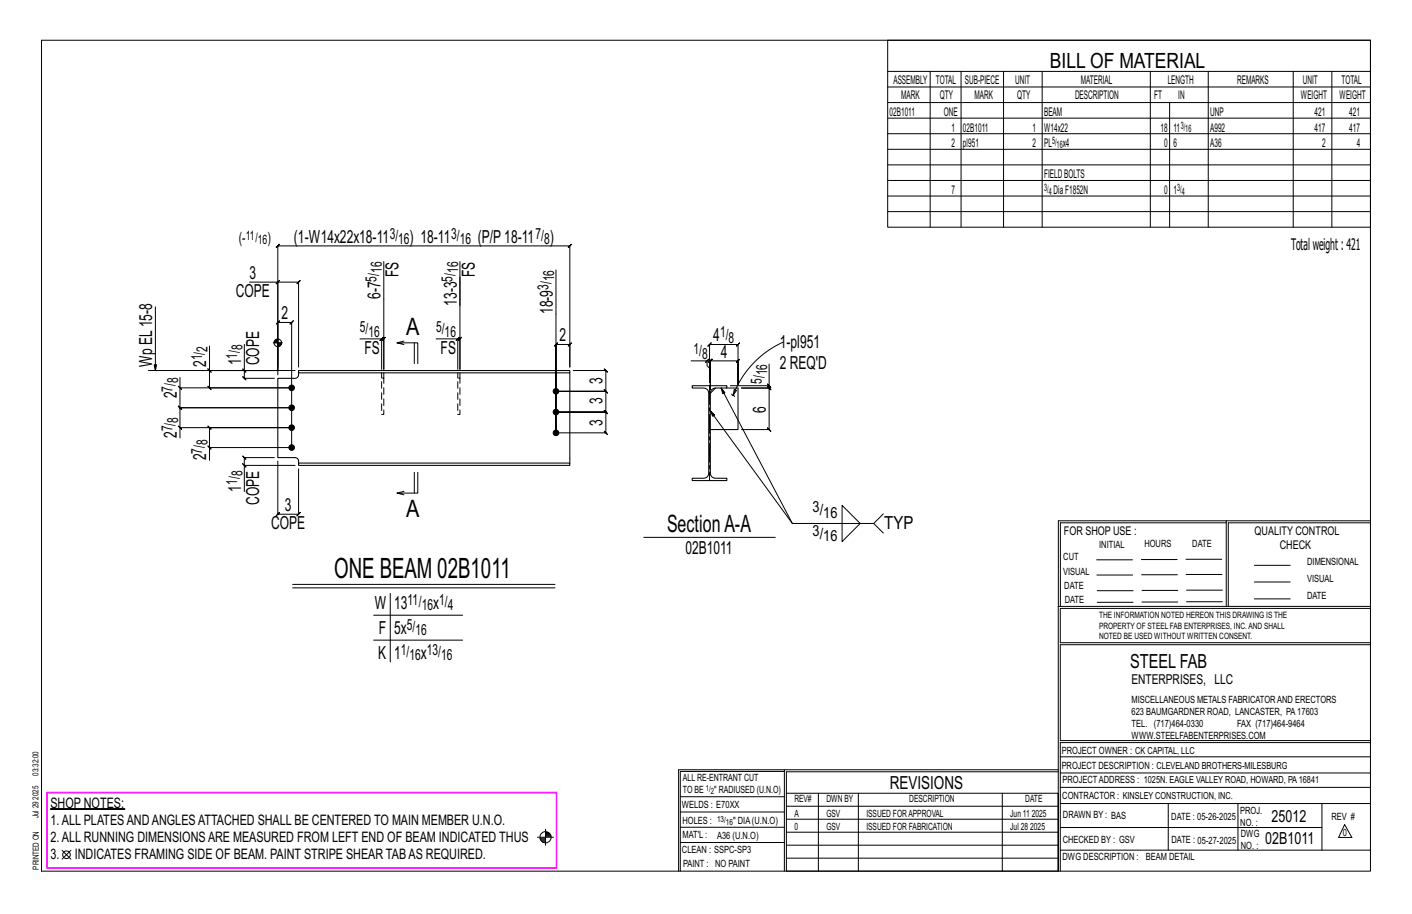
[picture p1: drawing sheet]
<svg xmlns="http://www.w3.org/2000/svg" width="432mm" height="279mm" viewBox="0 0 432 279" stroke-linecap="round" stroke-linejoin="round" font-family="sans-serif">
<g fill="#000" stroke="#000" stroke-width=".31">
<path d="M15.4 247.2h22.8v.2h-22.8z"/>
<circle cx="89.2" cy="118.6" r=".86"/>
<circle cx="170" cy="119.6" r=".86"/>
<circle cx="89.2" cy="130.7" r=".86"/>
<circle cx="89.2" cy="136.8" r=".86"/>
<circle cx="89.2" cy="124.6" r=".86"/>
<circle cx="170" cy="132.3" r=".86"/>
<circle cx="170" cy="126" r=".86"/>
</g>
<g fill="none" stroke="#000" stroke-width=".31">
<path d="M12.7 12.3h406.4v254h-406.4zM271.5 12.3h147.6v57.2h-147.6zM271.5 21.8h147.6M271.5 26.6h147.6M271.5 31.4h147.6M271.5 36.1h147.6M284.5 21.8v47.7M293.9 21.8v47.7M306.9 21.8v47.7M318.7 21.8v47.7M351.8 21.8v47.7M357.7 31.4v38.1"/>
<path d="M369.5 21.8v47.7M395.5 21.8v47.7M407.3 21.8v47.7M271.5 40.9h147.6M271.5 45.6h147.6M271.5 50.4h147.6M271.5 55.2h147.6M271.5 59.9h147.6M117.4 80v32.9v-9.3l.5-.5-1 1 .5-.5h-.7M140.7 80v32.9v-9.3l.5-.5-1 1 .5-.5h-.7M271.5 64.7h147.6M47.5 93.8v19.5l-.4-1.8h.8l-.4 1.8"/>
<path d="M76.3 86.2h8.7v28.4M85 86.2l-.5 .5 1-1zM85 86.2h6.3l-.5 .5 1-1-.5 .5v26M170 82.5v49.8v-27l-.5 .5 1-1-.5 .5h4.3l-.5 .5 1-1-.5 .5v6.9v-37l.5-.5-1 1 .5-.5h-89.3l.5-.5-1 1 .5-.5v38.1h-39.6M54.5 118.1l1 1zM55 118.6v6l-.5-.5 1 1-.5-.5h34.2h-34.2l-.5-.5 1 1-.5-.5v6.1M63.6 112.8l1 1zM64.1 105.8v7.5h20.9v-14.7l-.5 .5 1-1-.5 .5h4.2l-.5 .5 1-1-.5 .5v38.2h-25.1v3.9M64.1 113.3v5.3l-.5-.5 1 1-.5-.5h25.1h-34.2v-3.2M74.2 112.8l1 1zM74.7 105.3v8h15.5M74.7 113.3v2.3l-.5-.5 1 1-.5-.5h9.2"/>
<path d="M83.6 104.8h2.8M83.9 104.3v.5M84.1 104v.8M84.3 103.8v1M84.5 103.7v1.1M84.7 103.7v1.1M85 103.4v8.8M85.2 104.8v1.1M85.4 104.8v1.1M85.6 104.8v1M85.8 104.8v.8M86 104.8v.5"/>
<path d="M110.1 103.6h6.6v9.3M116.2 104.1l1-1zM123.5 105.3l-2.1-.5h6.4v6.4M123.5 104.3l-2.1 .5M126.7 104.8v6.4M133.4 103.6h6.6v9.3M139.5 104.1l1-1zM175.3 113.3h10l-.5-.5 1 1-.5-.5v6.3l-.5-.5 1 1-.5-.5h-15.3h15.3l-.5-.5 1 1-.5-.5v6.4l-.5-.5 1 1-.5-.5h-15.3h15.3l-.5-.5 1 1-.5-.5v6.3l-.5-.5 1 1-.5-.5h-15.3M211.3 110.3h4.9v1.5l.8 .8v4.3v-11.6l-.5 .5 1-1-.5 .5h8.7l-.5 .5 1-1-.5 .5v12.3v-7.3l.5-.5-1 1 .5-.5h-8.5l.5-.5-1 1 .5-.5v8.8v-8.8l.5-.5-1 1 .5-.5h-1M216.2 110.3l.5-.5-1 1zM220.5 118.6l.5 1.7 .7-.3-1.2-1.4 21.8 41.4M224.5 119.1l.7 .3-1 1.4z"/>
<path d="M234.7 117.4l1 1zM235.2 117.9v.7l-.5-.5 1 1-.5-.5h-8.4h8.4l-.5-.5 1 1-.5-.5v12.7l-.5-.5 1 1-.5-.5h-8.4M235.2 111.3v6.6h-11.9M239.5 104.6a29.1 29.1 0 0 0-15.3 16.2M54.5 130.2l1 1zM55 133.9v-3.2h34.2h-25.1l-.5-.5 1 1-.5-.5v6.1M63.6 136.3l1 1zM83.9 139.9h-9.2l-.5-.5 1 1-.5-.5v2.4M217.2 125.6l.8 1.7 .6-.5-1.4-1.2 25.1 34.4h24.9l2.9-2.9M223.8 120.5l.4 .3M224.2 120.8l.4 .4M74.2 141.8l1 1z"/>
<path d="M85 140.9v16.3l-.5 .5 1-1-.5 .5h6.3l-.5 .5 1-1-.5 .5v-13.9M90.2 142.3h-15.5v8M123.5 150.2l-2.1 .5M126.7 144.4v6.3M127.8 144.4v6.3h-6.4l2.1 .6M257.5 154.5l5.5 5.5-5.5 5.5zM375 159.8h-50.7v25.6M375 159.2h-51.3l-.1 107.1M419.1 159.2h-44.1v26.2M419.1 159.8h-43.5v25.6M89.5 178.6h80.2M89.5 179.7h80.2"/>
<path d="M196.9 164.3h40.2M267.2 160l2.9 3M335.4 171.1h10.9M335.4 175.8h11M349 171h11M349.1 175.7h11M362.7 171h10.9M362.7 175.6h11M383.6 172.8h11M383.6 177.9h11M114.3 188.1h27.2M114.3 195.7h27.2"/>
<path d="M119.3 181.4v21M323.7 185.4h95.4M335.5 184.1h11M335.5 180.6h11M349.2 184h11M349.2 180.5h11M362.9 180.4h10.9M362.9 184h10.9M383.6 183.1h11M419.1 186h-94.9v10.5h94.9M419.1 197.1h-94.9v29.3h94.9v.6h-94.9v39.3M239.9 235.8h-31.9v30.5"/>
<path d="M239.9 235.3h-32.4v31M323.6 235.3h-83.7v31M323.6 235.9h-83.1v6.6M324.2 236.3h94.9M324.2 231.4h94.9M19 259.9l2.7 2.7M21.7 259.9l-2.7 2.7M164.4 255.9h4.9M165.1 256.2h1.7M165.2 256.5h1.6M165.3 256.8h1.5M165.6 257.1h1.2"/>
<path d="M165.9 257.4h.9M166.8 253.5v4.9M166.8 254.5h1M166.8 255.6h1.7M166.8 254.8h1.3M166.8 255.1h1.5M166.8 255.4h1.6M208 252.9h31.9M208 257.5h31.9M208 243.6h31.9M208 248.2h31.9M240.5 242.5h83.1v23.8h-83.1z"/>
<path d="M240.5 258.4h83.1M240.5 254.4h83.1M240.5 250.4h83.1M240.5 246.5h83.1M250.3 242.5v23.8M262.5 242.5v23.8M306.5 242.5v23.8M324.2 253h80.1M324.2 245.6h94.9M324.2 259.9h94.9M324.2 240.7h94.9M357.3 245.6v14.3"/>
<path d="M378.6 245.6v14.3M404.3 245.6v14.3M411.2 252.1l2.2 3.9h-4zM240.5 262.3h83.1"/>
<circle cx="85" cy="104.8" r="1.16"/>
<circle cx="166.8" cy="255.9" r="1.71"/>
<circle cx="20.3" cy="261.3" r="1.17"/>
</g>
<path d="M14.4 242.3h155.8v23h-155.8z" fill="none" stroke="#f0f" stroke-width=".5"/>
<path d="M91.3 113.3h83v.7h-83zM91.3 114a1.26 1.26 0 0 1-1.1 1.6h-5.2v24.3l5.7 .1 .5 .5 .1 1.1M174.3 114v27.6M211.7 117.9h10.6v.7h-3.5a1.54 1.54 0 0 0-1.6 1.6v24.5a1.54 1.54 0 0 0 1.6 1.5h3.5v.7h-10.6v-.7h3.5a1.54 1.54 0 0 0 1.5-1.5v-24.5a1.54 1.54 0 0 0-1.5-1.6h-3.5zM218.8 118.6l-1.6 1.6M222.3 118.6h3.4v12.7h-8.5M91.3 141.6h83v.7h-83z" fill="none" stroke="#000" stroke-width=".32"/>
<path d="M116.7 115.6h.7v11.1h-.7zM116.7 114v1.6M117.4 115.6v-1.6M140 115.6h.7v11.1h-.7zM140 114v1.6M140.7 115.6v-1.6" fill="none" stroke="#000" stroke-width=".31" stroke-dasharray="2 1.4"/>
<path d="M217 117.9v29" fill="none" stroke="#000" stroke-width=".31" stroke-dasharray="5.8 1 1 1"/>
<text font-size="8.6" x="102.2" y="176.7">ONE BEAM 02B1011</text>
<g font-size="7.3">
<text x="124.2" y="102.3">A</text>
<text x="124.2" y="157.9">A</text>
<text x="204" y="162.5">SectionA-A</text>
</g>
<text font-size="6.4" x="321.1" y="20.7">BILL OF MATERIAL</text>
<text font-size="5.9" x="345.6" y="204.1">STEEL FAB</text>
<g font-size="5.5">
<text x="89.9" y="74.2">(1-W14x22x18-11</text>
<text x="125.3" y="74.2">) 18-11</text>
<text x="146.1" y="74.2">(P/P18-11</text>
<text x="168.1" y="74.2">)</text>
<text x="76.3" y="85.3">3</text>
<text x="121.9" y="84.7" transform="rotate(-90 121.9 84.7)">FS</text>
<text x="145.2" y="84.7" transform="rotate(-90 145.2 84.7)">FS</text>
<text x="72.1" y="90.8">COPE</text>
<text x="116.4" y="91.4" transform="rotate(-90 116.4 91.4)">6-7</text>
<text x="139.7" y="93.5" transform="rotate(-90 139.7 93.5)">13-3</text>
<text x="86" y="97.6">2</text>
<text x="169" y="96" transform="rotate(-90 169 96)">18-9</text>
<text x="171.1" y="104.3">2</text>
<text x="218.1" y="104.3">4</text>
<text x="238.5" y="106.4">1-pl951</text>
<text x="46.5" y="112.2" transform="rotate(-90 46.5 112.2)">Wp EL15-8</text>
<text x="63.1" y="112.2" transform="rotate(-90 63.1 112.2)">2</text>
<text x="73.7" y="111.7" transform="rotate(-90 73.7 111.7)">1</text>
<text x="79.3" y="111.7" transform="rotate(-90 79.3 111.7)">COPE</text>
<text x="111.5" y="108.1">FS</text>
<text x="134.8" y="108.1">FS</text>
<text x="220.4" y="109.3">4</text>
<text x="238.5" y="112.9">2 REQ'D</text>
<text x="184.3" y="117.5" transform="rotate(-90 184.3 117.5)">3</text>
<text x="54" y="121.8" transform="rotate(-90 54 121.8)">2</text>
<text x="184.3" y="123.6" transform="rotate(-90 184.3 123.6)">3</text>
<text x="184.3" y="130.2" transform="rotate(-90 184.3 130.2)">3</text>
<text x="234.2" y="126.3" transform="rotate(-90 234.2 126.3)">6</text>
<text x="54" y="133.9" transform="rotate(-90 54 133.9)">2</text>
<text x="63.1" y="140.7" transform="rotate(-90 63.1 140.7)">2</text>
<text x="73.7" y="150.3" transform="rotate(-90 73.7 150.3)">1</text>
<text x="79.3" y="154.3" transform="rotate(-90 79.3 154.3)">COPE</text>
<text x="82.9" y="161.7">COPE</text>
<text x="87.1" y="156.2">3</text>
<text x="270.4" y="161.8">TYP</text>
<text x="209.6" y="169.2">02B1011</text>
<text x="114.7" y="186.1">W</text>
<text x="120.5" y="186.1">13</text>
<text x="132.5" y="186.1">x</text>
<text x="115.9" y="193.7">F</text>
<text x="120.5" y="193.7">5x</text>
<text x="115.7" y="201.4">K</text>
<text x="120.5" y="201.4">1</text>
<text x="128.7" y="201.4">x</text>
<text x="272.2" y="241.1">REVISIONS</text>
</g>
<g font-size="5.1">
<text x="388.9" y="251.3">25012</text>
<text x="386.9" y="258.1">02B1011</text>
</g>
<text font-size="4.9" x="394.8" y="76.4">Totalweight : 421</text>
<g font-size="4.7">
<text x="73" y="74.3">(-</text>
<text x="81.8" y="74.3">)</text>
<text x="119.2" y="72.9">3/</text>
<text x="121.8" y="74.6">16</text>
<text x="138" y="72.9">3/</text>
<text x="140.6" y="74.6">16</text>
<text x="163.8" y="72.9">7/</text>
<text x="166.4" y="74.6">8</text>
<text x="116.8" y="83.5" transform="rotate(-90 116.8 83.5)">16</text>
<text x="140.1" y="83.5" transform="rotate(-90 140.1 83.5)">16</text>
<text x="115.1" y="86.1" transform="rotate(-90 115.1 86.1)">5/</text>
<text x="138.4" y="86.1" transform="rotate(-90 138.4 86.1)">5/</text>
<text x="167.8" y="88.6" transform="rotate(-90 167.8 88.6)">3/</text>
<text x="169.4" y="86" transform="rotate(-90 169.4 86)">16</text>
<text x="110.1" y="101.4">5/</text>
<text x="133.4" y="101.4">5/</text>
<text x="63.5" y="107.5" transform="rotate(-90 63.5 107.5)">2</text>
<text x="74.1" y="107" transform="rotate(-90 74.1 107)">8</text>
<text x="112.7" y="103">16</text>
<text x="136" y="103">16</text>
<text x="220.2" y="103.1">1/</text>
<text x="222.8" y="104.7">8</text>
<text x="61.8" y="110.2" transform="rotate(-90 61.8 110.2)">1/</text>
<text x="72.5" y="109.6" transform="rotate(-90 72.5 109.6)">1/</text>
<text x="212.1" y="108.1">1/</text>
<text x="214.7" y="109.7">8</text>
<text x="52.8" y="119.7" transform="rotate(-90 52.8 119.7)">7/</text>
<text x="54.5" y="117.1" transform="rotate(-90 54.5 117.1)">8</text>
<text x="233" y="117.4" transform="rotate(-90 233 117.4)">5/</text>
<text x="234.6" y="114.8" transform="rotate(-90 234.6 114.8)">16</text>
<text x="52.8" y="131.8" transform="rotate(-90 52.8 131.8)">7/</text>
<text x="54.5" y="129.2" transform="rotate(-90 54.5 129.2)">8</text>
<text x="63.5" y="136.1" transform="rotate(-90 63.5 136.1)">8</text>
<text x="61.8" y="138.7" transform="rotate(-90 61.8 138.7)">7/</text>
<text x="72.5" y="148.2" transform="rotate(-90 72.5 148.2)">1/</text>
<text x="74.1" y="145.6" transform="rotate(-90 74.1 145.6)">8</text>
<text x="248.5" y="156.5">3/</text>
<text x="251.8" y="158.2">16</text>
<text x="248.5" y="163.9">3/</text>
<text x="251.8" y="165.5">16</text>
<text x="124.6" y="184.9">11/</text>
<text x="134.3" y="184.9">1/</text>
<text x="129" y="186.5">16</text>
<text x="136.9" y="186.5">4</text>
<text x="124.4" y="192.5">5/</text>
<text x="127" y="194.2">16</text>
<text x="122.6" y="200.1">1/</text>
<text x="125.2" y="201.8">16</text>
<text x="130.5" y="200.1">13/</text>
<text x="134.9" y="201.8">16</text>
</g>
<g font-size="4.4">
<text x="15.4" y="247">SHOP NOTES:</text>
<text x="15.4" y="257.5">2.ALL RUNNING DIMENSIONSARE MEASURED FROM LEFT END OF BEAM INDICATED THUS</text>
<text x="15.4" y="252.2">1.ALL PLATESANDANGLESATTACHED SHALL BE CENTERED TO MAIN MEMBER U.N.O.</text>
<text x="15.4" y="262.7">3.</text>
<text x="22.8" y="262.7">INDICATES FRAMING SIDE OF BEAM. PAINT STRIPE SHEAR TABAS REQUIRED.</text>
</g>
<text font-size="4.2" x="346" y="209.1">ENTERPRISES, LLC</text>
<g font-size="4">
<text x="75.1" y="73.3">11/</text>
<text x="78.8" y="74.7">16</text>
</g>
<g font-size="3.7">
<text x="273.2" y="25.6">ASSEMBLY</text>
<text x="286.2" y="25.6">TOTAL</text>
<text x="295.1" y="25.6">SUB-PIECE</text>
<text x="310.4" y="25.6">UNIT</text>
<text x="330.5" y="25.6">MATERIAL</text>
<text x="357.1" y="25.6">LENGTH</text>
<text x="378.3" y="25.6">REMARKS</text>
<text x="398.4" y="25.6">UNIT</text>
<text x="410.2" y="25.6">TOTAL</text>
<text x="272.1" y="35.5">02B1011</text>
<text x="275.6" y="30.4">MARK</text>
<text x="287.4" y="30.4">QTY</text>
<text x="288.6" y="35.5">ONE</text>
<text x="298" y="30.4">MARK</text>
<text x="311" y="30.4">QTY</text>
<text x="319.3" y="35.5">BEAM</text>
<text x="328.7" y="30.4">DESCRIPTION</text>
<text x="353" y="30.4">FT</text>
<text x="360.3" y="30.4">IN</text>
<text x="370.1" y="35.5">UNP</text>
<text x="397.8" y="30.4">WEIGHT</text>
<text x="402" y="35.5">421</text>
<text x="409.6" y="30.4">WEIGHT</text>
<text x="412.6" y="35.5">421</text>
<text x="290.9" y="40.2">1</text>
<text x="294.5" y="40.2">02B1011</text>
<text x="315.8" y="40.2">1</text>
<text x="319.3" y="40.2">W14x22</text>
<text x="354.9" y="40.2">18</text>
<text x="358.9" y="40.2">11</text>
<text x="370.1" y="40.2">A992</text>
<text x="402" y="40.2">417</text>
<text x="412.6" y="40.2">417</text>
<text x="290.9" y="45">2</text>
<text x="294.5" y="45">pl951</text>
<text x="315.8" y="45">2</text>
<text x="319.3" y="45">PL</text>
<text x="325" y="45">x4</text>
<text x="356" y="45">0</text>
<text x="358.9" y="45">6</text>
<text x="370.1" y="45">A36</text>
<text x="404.3" y="45">2</text>
<text x="415" y="45">4</text>
<text x="290.9" y="59.3">7</text>
<text x="319.3" y="54.5">FIELDBOLTS</text>
<text x="322.2" y="59.3">DiaF1852N</text>
<text x="356" y="59.3">0</text>
<text x="358.9" y="59.3">1</text>
<text x="325.3" y="163.4">FOR SHOP USE :</text>
<text x="383.7" y="163.4">QUALITY CONTROL</text>
<text x="391.4" y="167.8">CHECK</text>
</g>
<g font-size="3.1">
<text x="361.1" y="39.4">3/</text>
<text x="362.5" y="40.5">16</text>
<text x="321.7" y="44.1">5/</text>
<text x="323.1" y="45.3">16</text>
<text x="319.3" y="58.4">3/</text>
<text x="320.7" y="59.5">4</text>
<text x="360" y="58.4">3/</text>
<text x="361.4" y="59.5">4</text>
<text x="336.2" y="167.4">INITIAL</text>
<text x="350" y="167.1">HOURS</text>
<text x="364.6" y="167.2">DATE</text>
<text x="325.2" y="171.3">CUT</text>
<text x="399.8" y="172.8">DIMENSIONAL</text>
<text x="325.1" y="175.8">VISUAL</text>
<text x="399.8" y="177.9">VISUAL</text>
<text x="325.5" y="180">DATE</text>
<text x="325.7" y="184.4">DATE</text>
<text x="399.8" y="183.1">DATE</text>
<text x="346" y="215">MISCELLANEOUS METALS FABRICATORAND ERECTORS</text>
<text x="346" y="218.6">623 BAUMGARDNER ROAD, LANCASTER, PA17603</text>
<text x="346" y="225.8">WWW.STEELFABENTERPRISES.COM</text>
<text x="346" y="222.2">TEL. (717)464-0330</text>
<text x="378.3" y="222.2">FAX (717)464-9464</text>
<text x="324.7" y="230.5">PROJECT OWNER : CK CAPITAL, LLC</text>
<text x="208.8" y="238.8">ALL RE-ENTRANT CUT</text>
<text x="324.7" y="235.1">PROJECT DESCRIPTION : CLEVELAND BROTHERS-MILESBURG</text>
<text x="324.9" y="239.5">PROJECTADDRESS : 1025N. EAGLE VALLEY ROAD, HOWARD, PA16841</text>
<text x="208.8" y="242.5">TO BE</text>
<text x="218.4" y="242.5">&quot; RADIUSED (U.N.O)</text>
<text x="242.9" y="245.3">REV#</text>
<text x="252.7" y="245.3">DWN BY</text>
<text x="278.1" y="245.3">DESCRIPTION</text>
<text x="313.5" y="245.3">DATE</text>
<text x="324.9" y="244.2">CONTRACTOR : KINSLEY CONSTRUCTION, INC.</text>
<text x="208.5" y="247">WELDS : E70XX</text>
<text x="208.7" y="251.7">HOLES :</text>
<text x="224.2" y="251.8">&quot; DIA(U.N.O)</text>
<text x="242.9" y="249.9">A</text>
<text x="252.7" y="249.9">GSV</text>
<text x="264.9" y="249.9">ISSUED FORAPPROVAL</text>
<text x="309" y="249.9">Jun 11</text>
<text x="315.5" y="249.9">2025</text>
<text x="325.1" y="250">DRAWN BY : BAS</text>
<text x="358.2" y="250.5">DATE : 05-26-2025</text>
<text x="379.3" y="248.9">PROJ.</text>
<text x="407.2" y="250.5">REV #</text>
<text x="208.7" y="256.3">MAT'L :</text>
<text x="219.3" y="256.4">A36 (U.N.O)</text>
<text x="242.9" y="253.8">0</text>
<text x="252.7" y="253.8">GSV</text>
<text x="264.9" y="253.8">ISSUED FOR FABRICATION</text>
<text x="309" y="253.8">Jul 28</text>
<text x="315" y="253.8">2025</text>
<text x="325" y="257.6">CHECKED BY : GSV</text>
<text x="358.3" y="257.7">DATE : 05-27-2025</text>
<text x="379.3" y="252.5">NO. :</text>
<text x="379.5" y="255.9">DWG</text>
<text x="410.6" y="255.5">0</text>
<text x="208.6" y="260.7">CLEAN : SSPC-SP3</text>
<text x="324.9" y="262.9">DWG DESCRIPTION :</text>
<text x="350.4" y="263">BEAM DETAIL</text>
<text x="379.5" y="259.5">NO. :</text>
<text x="208.9" y="265">PAINT : NO PAINT</text>
</g>
<g font-size="2.7">
<text x="336.1" y="189">THE INFORMATION NOTED HEREON THIS DRAWING IS THE</text>
<text x="336.1" y="195.4">NOTED BE USED WITHOUT WRITTEN CONSENT.</text>
<text x="336.1" y="192.2">PROPERTY OF STEEL FAB ENTERPRISES, INC.AND SHALL</text>
</g>
<g font-size="2.6">
<text x="215.9" y="241.8">1/</text>
<text x="217.4" y="242.7">2</text>
<text x="219.3" y="251.1">13/</text>
<text x="222" y="252.1">16</text>
</g>
<g font-size="2.5">
<text x="11.7" y="237.1" transform="rotate(-90 11.7 237.1)">03:32:00</text>
<text x="11.8" y="244.4" transform="rotate(-90 11.8 244.4)">2025</text>
<text x="11.8" y="250.1" transform="rotate(-90 11.8 250.1)">Jul 29</text>
<text x="11.9" y="265.8" transform="rotate(-90 11.9 265.8)">PRINTED ON</text>
</g>
</svg>
